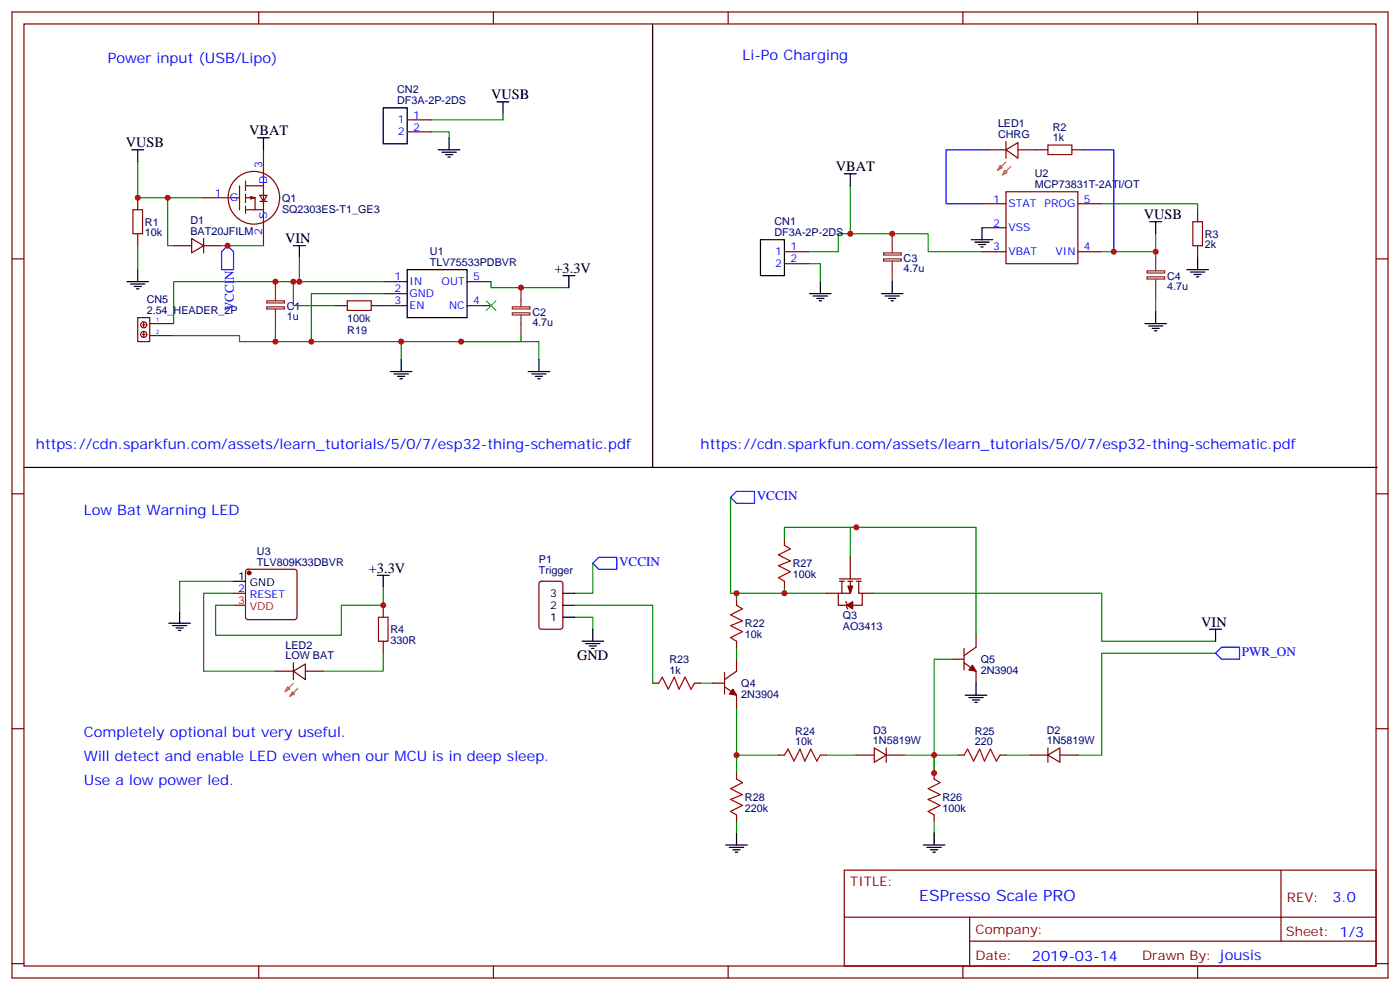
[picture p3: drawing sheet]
<svg xmlns="http://www.w3.org/2000/svg" width="412mm" height="291mm" viewBox="0 0 412 291" stroke-linecap="round" stroke-linejoin="round" font-family="sans-serif">
<g fill="none" stroke="#870000" stroke-width=".35">
<path d="M3.5 3.5h405.4v284.4h-405.4zM7.1 7.1h398.2v277.2h-398.2zM76.2 3.5v3.6M145.3 3.5v3.6M214.5 3.5v3.6M283.6 3.5v3.6M352.8 3.5v3.6M119.9 35.3h7.1M119.9 38.8h7.1M40.6 58.2v3.5M60 58.2h7M67.4 58.2h3.2"/>
<path d="M69.8 52.4a7.6 7.6 0 0 1 10.5 .6 7.6 7.6 0 0 1 0 10.5 7.6 7.6 0 0 1-10.5 .6 7.9 7.9 0 0 1 0-11.7zM70.6 54.7v7M72.3 53.3v2.8M72.3 57.2v2.4M72.3 54.7h5.3M73.7 57.9l1.4 .3h-2.8M73.7 58.6l1.4-.4v3.5M76.6 57.5h2.1l-1.1 1.8zM76.6 59.3h2.1M77.6 44.1v28.2M289.3 60h7M291 44.1h5.3"/>
<path d="M296.3 56.4h21.2v21.2h-21.2zM296.3 44.1l3.6-2.1v4.6zM296.3 41.6v5M299.9 44.1h8.8M315.7 44.1h3.6M317.5 60h7.1M3.5 76.2h3.6M40.6 68.8v3.5M51.2 72.3h5.2M56.4 70.2l3.6 2.1-3.6 2.1zM60 70.2v4.2M60 72.3h5.3"/>
<path d="M72.3 60.7v2.1M72.3 61.7h5.3M231.1 74.1h7M231.1 77.6h7M289.3 67h7M289.3 74.1h7M317.5 74.1h7.1M352.8 61.7v3.6M352.8 72.3v3.5M405.3 76.2h3.6M40.6 93.5h3.5v7h-3.5zM42 95.6h.7"/>
<path d="M42 98.4h.7M42.3 94.9v1.4M42.3 97.7v1.4M44.1 95.3h7.1M44.1 98.8h7.1M98.8 90h3.5M109.4 90h10.5M112.9 82.9h7M112.9 86.4h7M137.6 82.9h7M137.6 90h7M3.5 145.3h3.6"/>
<path d="M231.1 158.8v1.7M405.3 145.3h3.6M68.8 174.6h3.5M72.6 167.8l.4-.2h13.8l.5 .2 .2 .5v13.4l-.2 .5-.5 .2h-13.8l-.5-.2-.2-.5v-13.4zM112.9 178.2v3.5M159 171.3l.5-.2h5.6l.7 .4v13l-.5 .7h-5.8l-.7-.5-.1-12.9zM217 176.4v1.8M231.1 171.1v1.8M243.4 174.6h3.5M247.3 170.4h6.3M247.3 171.1h1.4M248 171.1v3.5"/>
<path d="M249.1 177.1l.3 .3v1.5l.4 .3M249.8 171.1h1.4M250.5 171.1v3.5h-3.6v3.6h2.5M250.5 164v6.4M252.2 171.1h1.4M252.9 171.1v3.5h1.1v3.6h-2.8M254 174.6h3.5M81.1 197.6h5.3M86.4 197.6l3.6-2.2v4.6zM86.4 195.1v4.9M90 197.6h5.2M112.9 188.7v3.6"/>
<path d="M213.4 197.9v6.4M217 188.7v1.8M217 194v3.6l-3.6 2.4M280.5 194h3.5M284 195.1l3.5 2.5v3.5M284 190.9v6.3M287.5 187v3.5l-3.5 2.5M3.5 214.5h3.6M192.3 201.1h1.7M204.6 201.1h1.8M209.9 201.1h3.5M213.4 202.1l3.6 2.5v3.5"/>
<path d="M405.3 214.5h3.6M217 227.5v1.8M217 239.9v1.8M229.3 222.2h1.8M241.7 222.2h1.7M252.2 222.2h5.3M257.5 220.1l3.6 2.1-3.6 2.2zM261.1 222.2h5.2M261.1 220.1v4.3M275.2 227.5v1.8M275.2 239.9v1.8M282.2 222.2h1.8"/>
<path d="M294.6 222.2h1.7M303.4 222.2h5.3M308.7 222.2l3.5-2.1v4.3zM308.7 220.1v4.3M312.2 222.2h5.3M248.7 256.1h156.6v28.2h-156.6zM377.3 256.1v20.9M248.7 270h156.5M285.6 277h119.6M285.6 270v14.1M3.5 283.6h3.6M76.2 284.3v3.6"/>
<path d="M145.3 284.3v3.6M214.5 284.3v3.6M283.6 284.3v3.6M352.8 284.3v3.6M405.3 283.6h3.6"/>
<circle cx="42.3" cy="98.4" r=".88"/>
<circle cx="42.3" cy="95.6" r=".88"/>
</g>
<g fill="none" stroke="#8c2424" stroke-width=".35">
<path d="M260.3 76.2h5.2v.6h-5.2zM260.3 74.4h5.2v.7h-5.2zM262.8 68.8v5.6M262.8 76.9v6M337.9 79.7h5.2v.7h-5.2zM340.4 74.1v5.6M78.6 90.3h5.2v.6h-5.2zM78.6 88.5h5.2v.7h-5.2zM81.1 82.9v5.6M81.1 91v6M150.9 92.1h5.2v.6h-5.2zM150.9 90.3h5.2v.6h-5.2z"/>
<path d="M153.5 84.7v5.6M153.5 92.8v6M337.9 81.5h5.2v.6h-5.2zM340.4 82.2v6"/>
</g>
<g fill="none" stroke="#000" stroke-width=".35">
<path d="M192.3 7.1v130.5h-185.2M112.9 31.8h7v10.5h-7zM146.4 30h3.5M148.2 30v3.5M38.8 44.1h3.5M40.6 44.1v3.5M75.8 40.6h3.6M77.6 40.6v3.5M129.1 44.1h6.4M130.2 44.8h4.2M131.2 45.5h2.1M131.9 46.2h.7"/>
<path d="M132.3 40.6v3.5M248.7 51.2h3.5M250.5 51.2v3.5M40.6 79.4v3.5M86.4 72.3h3.6M88.2 72.3v3.5M119.9 79.4h17.7v14.1h-17.7zM224 70.6h7.1v10.5h-7.1zM286.1 70.6h6.4M287.2 71.3h4.2M288.2 72h2.1M288.9 72.7h.7"/>
<path d="M289.3 67v3.6M338.7 65.3h3.5M340.4 65.3v3.5M349.6 79.4h6.4M352.8 75.8v3.6M37.4 82.9h6.3M38.5 83.6h4.2M39.5 84.3h2.1M40.2 85h.7M165.8 81.1h3.5M167.6 81.1v3.6M238.5 86.4h6.3"/>
<path d="M239.5 87.1h4.3M240.6 87.8h2.1M241.3 88.5h.7M241.7 82.9v3.5M259.6 86.4h6.4M260.7 87.1h4.2M261.8 87.8h2.1M262.5 88.5h.7M262.8 82.9v3.5M337.3 95.3h6.3M338.3 96h4.2M339.4 96.7h2.1"/>
<path d="M340.1 97.4h.7M340.4 91.7v3.6M350.7 80.1h4.2M351.7 80.8h2.1M352.4 81.5h.7M115 109.4h6.4M116.1 110.1h4.2M117.1 110.8h2.1M117.8 111.5h.7M118.2 105.8v3.6M155.6 109.4h6.3M156.6 110.1h4.3"/>
<path d="M157.7 110.8h2.1M158.4 111.5h.7M158.7 105.8v3.6M192.3 137.6h213.4M52.9 179.9v3.5M68.8 171.1h3.5M111.1 169.3h3.6M112.9 169.3v3.6M165.8 178.2h3.5M165.8 174.6h3.5M49.7 183.4h6.4M50.8 184.2h4.2"/>
<path d="M51.9 184.9h2.1M52.6 185.6h.7M165.8 181.7h3.5M171.4 188.7h6.4M172.5 189.4h4.2M173.6 190.1h2.1M174.3 190.9h.7M174.6 185.2v3.5M356.3 185.2h3.5M358.1 185.2v3.5M284.3 204.6h6.4M285.4 205.3h4.2"/>
<path d="M286.5 206h2.1M287.2 206.7h.7M287.5 201.1v3.5M213.8 248.7h6.3M214.8 249.4h4.3M215.9 250.1h2.1M216.6 250.8h.7M217 245.2v3.5M272 248.7h6.3M273 249.4h4.3M274.1 250.1h2.1M274.8 250.8h.7"/>
<path d="M275.2 245.2v3.5"/>
</g>
<g fill="none" stroke="#008700" stroke-width=".35">
<path d="M127 38.8h5.3v1.8M148.2 33.5v1.8h-21.2M40.6 47.6v10.6h19.4M49.4 58.2v14.1h1.8M250.5 54.7v14.1M324.6 60h28.2v1.7M40.6 72.3v7.1M65.3 72.3h12.3M88.2 75.8v7.1h-1.8M238.1 74.1h8.8v-5.3h26.5v5.3h15.9M238.1 77.6h3.6v5.3M340.4 68.8v5.3h-15.8"/>
<path d="M51.2 98.8h19.4v1.7h10.5M81.1 97v3.5h37.1M86.4 82.9v7.1h12.4M86.4 82.9h-35.2v12.4M88.2 82.9h24.7M112.9 86.4h-21.2v14.1M144.6 82.9v1.8h23M153.5 98.8v1.7h-35.3v5.3M340.4 88.2v3.5M135.8 100.5h22.9v5.3M215.2 146.4v28.2h15.9M252.2 155.2h-21.1v3.6"/>
<path d="M68.8 174.6h-8.8v23h21.1M68.8 171.1h-15.9v8.8M112.9 172.9v5.3h-12.4v8.8h-37v-8.8h5.3M169.3 178.2h23v22.9M174.6 165.8v8.8h-5.3M217 174.6v1.8M231.1 172.9v1.7h12.3M250.5 164v-8.8h37v31.8M257.5 174.6h67.1v14.1h33.5M112.9 192.3v5.3h-17.7M169.3 181.7h5.3v3.5M217 190.5v3.5"/>
<path d="M280.5 194h-5.3v33.5v-5.3h-8.9M358.1 192.3h-33.5v29.9h-7.1M206.4 201.1h3.5M217 208.1v14.1M229.3 222.2h-12.3v5.3M243.4 222.2h8.8M275.2 222.2h7M296.3 222.2h7.1M217 241.7v3.5M275.2 241.7v3.5"/>
</g>
<path d="M308.7 42.7h7v2.8h-7zM39.2 61.7h2.8v7.1h-2.8zM351.4 65.3h2.8v7h-2.8zM102.3 88.5h7.1v2.9h-7.1zM217 178.2l1.7 1-3.5 1.8 3.5 1.7-3.5 1.5 3.5 1.7-3.5 1.8 1.8 1M231.1 160.5l1.7 1.1-3.5 1.7 3.5 1.8-3.5 1.4 3.5 1.8-3.5 1.7 1.8 1.1M111.5 181.7h2.8v7h-2.8zM194 201.1l1.1-1.8 1.7 3.5 1.8-3.5 1.4 3.5 1.8-3.5 1.8 3.5 1-1.7M217 229.3l1.7 1.1-3.5 1.7 3.5 1.8-3.5 1.4 3.5 1.8-3.5 1.7 1.8 1.1M231.1 222.2l1-1.7 1.8 3.5 1.8-3.5 1.4 3.5 1.7-3.5 1.8 3.5 1.1-1.8M275.2 229.3l1.7 1.1-3.5 1.7 3.5 1.8-3.5 1.4 3.5 1.8-3.5 1.7 1.8 1.1M284 222.2l1-1.7 1.8 3.5 1.8-3.5 1.4 3.5 1.7-3.5 1.8 3.5 1.1-1.8" fill="none" stroke="#a10000" stroke-width=".35"/>
<path d="M291 44.1h-12.3v15.9h10.6M319.3 44.1h8.8v30M67 72.3l1.8 1.8v5.3h-3.5v-5.3zM215.2 146.4l1.8-1.8h5.2v3.6h-5.2zM174.6 165.8l1.8-1.8h5.3v3.6h-5.3zM358.1 192.3l1.7-1.8h5.3v3.5h-5.3z" fill="none" stroke="#00f" stroke-width=".35"/>
<path d="M294.6 48.7l.7 .7-1.4 .7zM296 50.1l.7 .7-1.4 .7zM296.3 47.6l-2.4 2.5M297.7 49l-2.4 2.5M84.7 202.1l.7 .7-1.4 .8zM86.1 203.6l.7 .7-1.4 .7zM86.4 201.1l-2.4 2.5M87.8 202.5l-2.4 2.5" fill="none" stroke="#fc0" stroke-width=".35"/>
<g fill="#870000" stroke="#870000" stroke-width=".35">
<path d="M249.8 172.5h1.4l-.7 2.1z"/>
<path d="M249.4 178.2l1.8-1.1v2.1z"/>
<path d="M215.9 202.8l1.1 1.8-2.2-.3z"/>
<path d="M286.5 195.8l1 1.8-2.1-.4z"/>
<circle cx="73.4" cy="168.6" r=".53"/>
</g>
<path d="M68.8 178.2h3.5" fill="none" stroke="#f00" stroke-width=".35"/>
<path d="M143.2 88.5l2.8 2.9M146 88.5l-2.8 2.9" fill="none" stroke="#3c3" stroke-width=".35"/>
<g fill="#c00">
<circle cx="81.1" cy="100.5" r=".88"/>
<circle cx="153.5" cy="84.7" r=".88"/>
<circle cx="118.2" cy="100.5" r=".88"/>
<circle cx="262.8" cy="68.8" r=".88"/>
<circle cx="340.4" cy="74.1" r=".88"/>
<circle cx="135.8" cy="100.5" r=".88"/>
<circle cx="40.6" cy="58.2" r=".88"/>
<circle cx="49.4" cy="58.2" r=".88"/>
<circle cx="250.5" cy="68.8" r=".88"/>
<circle cx="328.1" cy="74.1" r=".88"/>
<circle cx="112.9" cy="178.2" r=".88"/>
<circle cx="86.4" cy="82.9" r=".88"/>
<circle cx="91.7" cy="100.5" r=".88"/>
<circle cx="217" cy="222.2" r=".88"/>
<circle cx="275.2" cy="222.2" r=".88"/>
<circle cx="275.2" cy="227.5" r=".88"/>
<circle cx="252.2" cy="155.2" r=".88"/>
<circle cx="231.1" cy="174.6" r=".88"/>
<circle cx="81.1" cy="82.9" r=".88"/>
<circle cx="88.2" cy="82.9" r=".88"/>
<circle cx="67" cy="72.3" r=".88"/>
<circle cx="217" cy="174.6" r=".88"/>
</g>
<text font-size="4.6" fill="#00f" x="270.8" y="265.1">ESPresso Scale PRO</text>
<g font-size="4.2" fill="#00f">
<text x="218.7" y="17.6">Li-Po Charging</text>
<text x="31.7" y="18.5">Power input (USB/Lipo)</text>
<text x="10.6" y="132.3">https://cdn.sparkfun.com/assets/learn_tutorials/5/0/7/esp32-thing-schematic.pdf</text>
<text x="206.4" y="132.3">https://cdn.sparkfun.com/assets/learn_tutorials/5/0/7/esp32-thing-schematic.pdf</text>
<text x="24.7" y="151.7">Low Bat Warning LED</text>
<text x="24.7" y="217">Completely optional but very useful.</text>
<text x="24.7" y="224">Will detect and enable LED even when our MCU is in deep sleep.</text>
<text x="24.7" y="231.1">Use a low power led.</text>
<text x="392.5" y="265.4">3.0</text>
<text x="304" y="282.7">2019-03-14</text>
</g>
<g font-size="4.2">
<text x="144.6" y="29.3">VUSB</text>
<text x="73.4" y="39.9">VBAT</text>
<text x="37" y="43.4">VUSB</text>
<text x="246.2" y="50.4">VBAT</text>
<text x="336.9" y="64.6">VUSB</text>
<text x="84" y="71.6">VIN</text>
<text x="163.3" y="80.4">+3.3V</text>
<text x="108.7" y="168.6">+3.3V</text>
<text x="353.8" y="184.5">VIN</text>
<text x="170" y="194.4">GND</text>
</g>
<g font-size="3.9" fill="#00f">
<text x="68.9" y="91.6" transform="rotate(-90 68.9 91.6)">VCCIN</text>
<text x="222.9" y="147.2">VCCIN</text>
<text x="182.4" y="166.6">VCCIN</text>
<text x="365.8" y="193">PWR_ON</text>
</g>
<g font-size="3.9" fill="#800">
<text x="250.5" y="260.7">TITLE:</text>
<text x="379.1" y="265.4">REV:</text>
<text x="287.4" y="274.9">Company:</text>
<text x="378.7" y="275.5">Sheet: 1/3</text>
<text x="287.4" y="282.6">Date:</text>
<text x="336.4" y="282.7">Drawn By: jousis</text>
</g>
<g font-size="3.2" fill="#000080">
<text x="117" y="27.5">CN2</text>
<text x="117" y="30.7">DF3A-2P-2DS</text>
<text x="294" y="40.6">CHRG</text>
<text x="294" y="37.5">LED1</text>
<text x="310.1" y="41.6">1k</text>
<text x="310.1" y="38.5">R2</text>
<text x="304.8" y="52.2">U2</text>
<text x="83.1" y="59.3">Q1</text>
<text x="304.8" y="55.4">MCP73831T-2ATI/OT</text>
<text x="83.1" y="62.6">SQ2303ES-T1_GE3</text>
<text x="42.7" y="69.6">10k</text>
<text x="42.7" y="66.4">R1</text>
<text x="56.1" y="69.1">BAT20JFILM</text>
<text x="56.1" y="66">D1</text>
<text x="228.1" y="69.5">DF3A-2P-2DS</text>
<text x="228.1" y="66.3">CN1</text>
<text x="354.9" y="69.9">R3</text>
<text x="126.7" y="75.1">U1</text>
<text x="266.2" y="77">C3</text>
<text x="354.9" y="73.1">2k</text>
<text x="126.7" y="78.3">TLV75533PDBVR</text>
<text x="266.2" y="80.1">4.7u</text>
<text x="343.8" y="82.3">C4</text>
<text x="43.2" y="89.2">CN5</text>
<text x="343.8" y="85.5">4.7u</text>
<text x="43.2" y="92.4">2.54_HEADER_2P</text>
<text x="84.5" y="94.3">1u</text>
<text x="84.5" y="91.1">C1</text>
<text x="102.3" y="94.7">100k</text>
<text x="156.8" y="92.9">C2</text>
<text x="102.3" y="98.2">R19</text>
<text x="156.8" y="96">4.7u</text>
<text x="75.7" y="166.5">TLV809K33DBVR</text>
<text x="75.7" y="163.3">U3</text>
<text x="158.7" y="165.8">P1</text>
<text x="233.5" y="166.9">R27</text>
<text x="158.7" y="169">Trigger</text>
<text x="233.5" y="170.2">100k</text>
<text x="219.4" y="184.6">R22</text>
<text x="248.3" y="185.5">AO3413</text>
<text x="248.3" y="182.2">Q3</text>
<text x="84.1" y="190.9">LED2</text>
<text x="115" y="189.5">330R</text>
<text x="115" y="186.4">R4</text>
<text x="219.4" y="187.8">10k</text>
<text x="84.1" y="194">LOW BAT</text>
<text x="197.2" y="195.1">R23</text>
<text x="288.9" y="195.2">Q5</text>
<text x="197.2" y="198.3">1k</text>
<text x="218.4" y="202.2">Q4</text>
<text x="288.9" y="198.3">2N3904</text>
<text x="218.4" y="205.4">2N3904</text>
<text x="308.3" y="215.9">D2</text>
<text x="234.3" y="219.4">10k</text>
<text x="234.3" y="216.3">R24</text>
<text x="257.2" y="219.1">1N5819W</text>
<text x="257.2" y="216.1">D3</text>
<text x="287.2" y="219.4">220</text>
<text x="287.2" y="216.3">R25</text>
<text x="308.3" y="219.1">1N5819W</text>
<text x="219.4" y="238.9">220k</text>
<text x="219.4" y="235.7">R28</text>
<text x="277.6" y="238.9">100k</text>
<text x="277.6" y="235.8">R26</text>
</g>
<g font-size="3.2" fill="#00f">
<text x="121.7" y="34.9">1</text>
<text x="117.2" y="36.3">1</text>
<text x="117.2" y="39.9">2</text>
<text x="121.7" y="38.5">2</text>
<text x="77.3" y="49.4" transform="rotate(-90 77.3 49.4)">3</text>
<text x="63.2" y="57.9">1</text>
<text x="67.7" y="59.3">G</text>
<text x="78.7" y="54.3" transform="rotate(-90 78.7 54.3)">D</text>
<text x="292.6" y="59.6">1</text>
<text x="319.3" y="59.6">5</text>
<text x="78.7" y="64.6" transform="rotate(-90 78.7 64.6)">S</text>
<text x="297" y="61">STAT</text>
<text x="307.7" y="61">PROG</text>
<text x="77.3" y="69" transform="rotate(-90 77.3 69)">2</text>
<text x="292.6" y="66.7">2</text>
<text x="297" y="68.1">VSS</text>
<text x="228.3" y="75.1">1</text>
<text x="232.8" y="73.7">1</text>
<text x="232.8" y="77.3">2</text>
<text x="292.6" y="73.7">3</text>
<text x="297" y="75.1">VBAT</text>
<text x="310.9" y="75.1">VIN</text>
<text x="319.3" y="73.7">4</text>
<text x="116.2" y="82.6">1</text>
<text x="120.6" y="84">IN</text>
<text x="130.1" y="84">OUT</text>
<text x="139.3" y="82.6">5</text>
<text x="228.3" y="78.7">2</text>
<text x="116.2" y="86.1">2</text>
<text x="116.2" y="89.6">3</text>
<text x="120.6" y="87.5">GND</text>
<text x="139.3" y="89.6">4</text>
<text x="120.6" y="91">EN</text>
<text x="132.3" y="91">NC</text>
<text x="70.1" y="174.3">2</text>
<text x="73.6" y="176">RESET</text>
</g>
<g font-size="3.2">
<text x="70.1" y="170.7">1</text>
<text x="73.6" y="172.5">GND</text>
<text x="162" y="179.2">2</text>
<text x="162" y="175.7">3</text>
<text x="162" y="182.7">1</text>
</g>
<g font-size="3.2" fill="#f00">
<text x="70.1" y="177.8">3</text>
<text x="73.6" y="179.6">VDD</text>
</g>
<g font-size="1.8" fill="#00f">
<text x="45.9" y="94.9">1</text>
<text x="45.9" y="98.4">2</text>
</g>
</svg>
